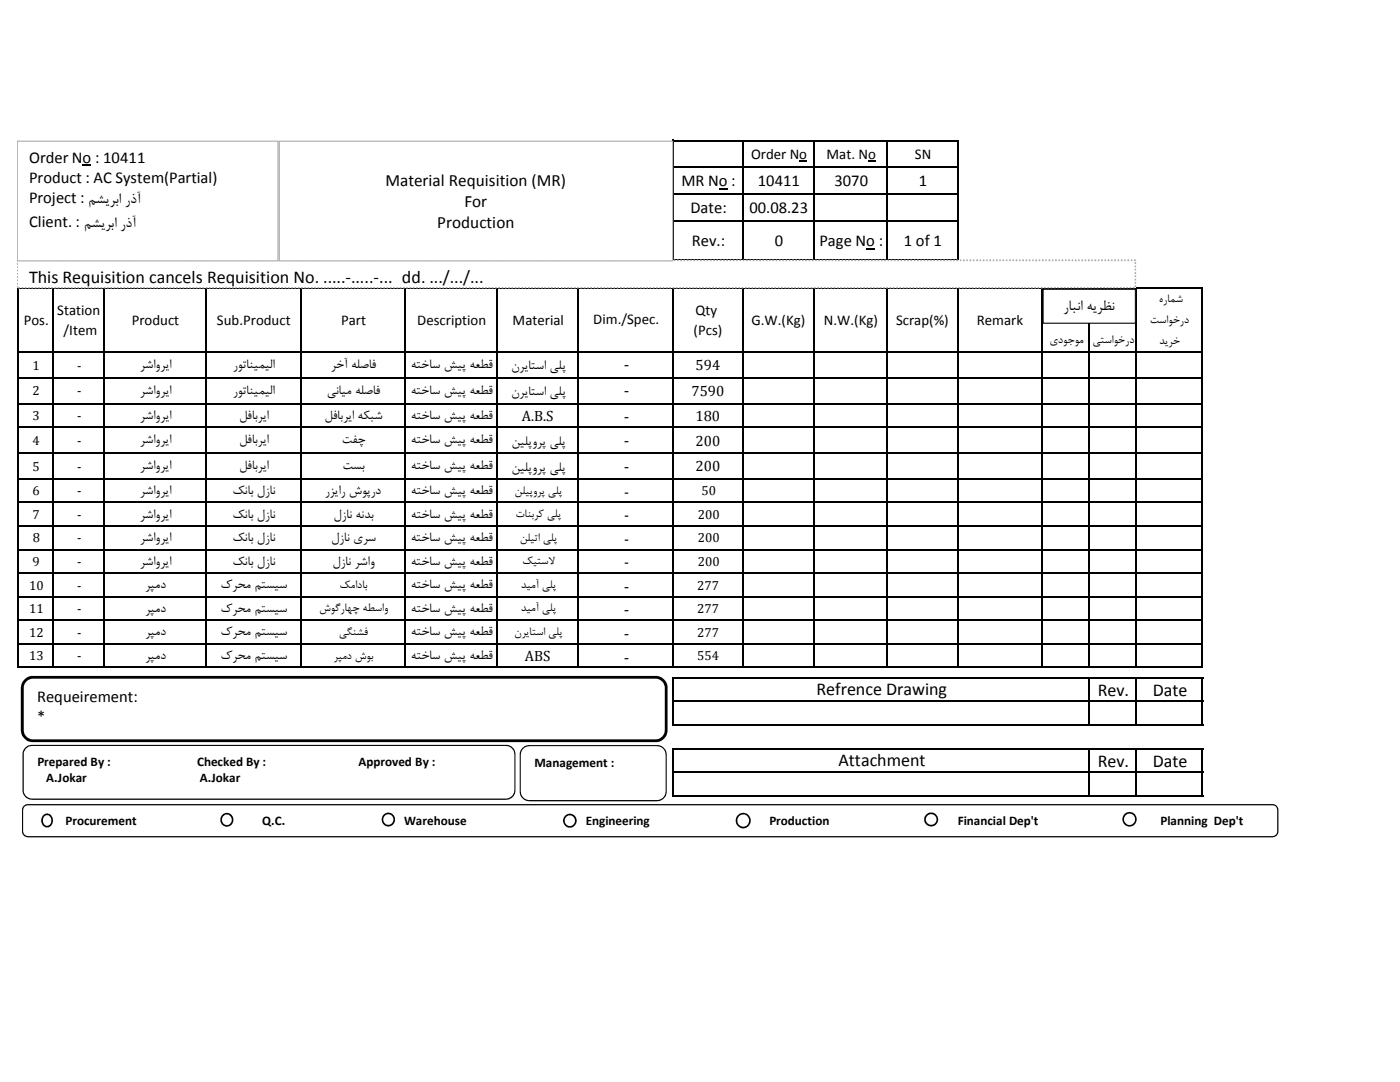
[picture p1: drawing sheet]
<svg xmlns="http://www.w3.org/2000/svg" width="279mm" height="216mm" viewBox="0 0 279 216" stroke-linecap="round" stroke-linejoin="round" font-family="sans-serif">
<path d="M143.5 37.6h1.7v.2h-1.7zM159.5 32.1h1.6v.2h-1.6zM173.3 32.1h1.5v.2h-1.5zM172.9 49.5h1.7v.2h-1.7z" fill="#000"/>
<g fill="none" stroke="#000" stroke-width=".3">
<path d="M134.4 27.9v24.2M134.5 28h56.8M134.5 33.4h56.8M134.5 38.8h56.8M148.2 28.2v23.9M162.5 28.2v23.9M177.1 28.2v23.9M191.1 28.2v105.1M3.6 57.4v75.9M3.7 57.6h236.4M10.6 57.7v75.6M20.8 57.7v75.6"/>
<path d="M41 57.7v75.6M60 57.7v75.6M80.8 57.7v75.6M99.3 57.7v75.6M115.4 57.7v75.6M134.4 57.7v75.6M134.5 44.2h56.8M134.5 51.9h56.8M148.2 57.7v75.6M162.5 57.7v75.6M177.1 57.7v75.6M208 57.7v75.6"/>
<path d="M217.4 57.7v75.6M226.7 57.7v75.6M240 57.7v75.6M3.7 70.2h236.4M3.7 75.4h236.4M3.7 80.5h236.4M3.7 85.2h236.4M3.7 90.4h236.4M3.7 95.6h236.4M3.7 100.3h236.4M3.7 105h236.4M3.7 109.7h236.4"/>
<path d="M3.7 114.4h236.4M3.7 119.1h236.4M3.7 123.8h236.4M3.7 128.5h236.4M3.7 133.2h236.4M134.4 135.1v9.7M134.5 135.3h105.6M134.5 140h105.6M217.4 135.4v9.4M226.7 135.4v9.4M240 135.4v9.4M134.4 149.2v9.7"/>
<path d="M134.5 144.7h105.6M134.5 149.4h105.6M134.5 154.1h105.6M134.5 158.8h105.6M217.4 149.5v9.4M226.7 149.5v9.4M240 149.5v9.4"/>
</g>
<path d="M3.4 51.9h223.2v5.5h-223.2z" fill="#fff"/>
<path d="M3.4 57.1h.2v.3h-.2zM3.4 56.4h.2v.4h-.2zM3.4 55.8h.2v.3h-.2zM3.4 55.1h.2v.4h-.2zM3.4 54.5h.2v.3h-.2zM3.4 53.8h.2v.3h-.2zM3.4 53.2h.2v.3h-.2zM3.4 52.5h.2v.3h-.2zM3.4 51.8h.2v.3h-.2l.2-.2v.3h-.2zM3.9 51.8h.3v.3h-.3zM4.5 51.8h.4v.3h-.4zM5.2 51.8h.3v.3h-.3zM5.8 51.8h.4v.3h-.4zM6.5 51.8h.3v.3h-.3zM7.2 51.8h.3v.3h-.3zM7.8 51.8h.3v.3h-.3zM8.5 51.8h.3v.3h-.3zM9.1 51.8h.3v.3h-.3zM9.8 51.8h.3v.3h-.3zM10.5 51.8h.3v.3h-.3zM11.1 51.8h.3v.3h-.3zM11.8 51.8h.3v.3h-.3zM12.4 51.8h.3v.3h-.3zM13.1 51.8h.3v.3h-.3zM13.7 51.8h.4v.3h-.4zM14.4 51.8h.3v.3h-.3zM15 51.8h.4v.3h-.4zM15.7 51.8h.3v.3h-.3zM16.3 51.8h.4v.3h-.4zM17 51.8h.3v.3h-.3zM17.7 51.8h.3v.3h-.3zM18.3 51.8h.3v.3h-.3zM19 51.8h.3v.3h-.3zM19.6 51.8h.3v.3h-.3zM20.3 51.8h.3v.3h-.3zM21 51.8h.3v.3h-.3zM21.6 51.8h.3v.3h-.3zM22.3 51.8h.3v.3h-.3zM22.9 51.8h.3v.3h-.3zM23.6 51.8h.3v.3h-.3zM24.2 51.8h.4v.3h-.4zM24.9 51.8h.3v.3h-.3zM25.5 51.8h.4v.3h-.4zM26.2 51.8h.3v.3h-.3zM26.8 51.8h.4v.3h-.4zM27.5 51.8h.3v.3h-.3zM28.2 51.8h.3v.3h-.3zM28.8 51.8h.3v.3h-.3zM29.5 51.8h.3v.3h-.3zM30.1 51.8h.3v.3h-.3zM30.8 51.8h.3v.3h-.3zM31.5 51.8h.3v.3h-.3zM32.1 51.8h.3v.3h-.3zM32.8 51.8h.3v.3h-.3zM33.4 51.8h.3v.3h-.3zM34.1 51.8h.3v.3h-.3zM34.7 51.8h.4v.3h-.4zM35.4 51.8h.3v.3h-.3zM36 51.8h.4v.3h-.4zM36.7 51.8h.3v.3h-.3zM37.3 51.8h.4v.3h-.4zM38 51.8h.3v.3h-.3zM38.7 51.8h.3v.3h-.3zM39.3 51.8h.3v.3h-.3zM40 51.8h.3v.3h-.3zM40.6 51.8h.3v.3h-.3zM41.3 51.8h.3v.3h-.3zM42 51.8h.2v.3h-.2zM42.6 51.8h.3v.3h-.3zM43.3 51.8h.3v.3h-.3zM43.9 51.8h.3v.3h-.3zM44.6 51.8h.3v.3h-.3zM45.2 51.8h.4v.3h-.4zM45.9 51.8h.3v.3h-.3zM46.5 51.8h.4v.3h-.4zM47.2 51.8h.3v.3h-.3zM47.8 51.8h.4v.3h-.4zM48.5 51.8h.3v.3h-.3zM49.1 51.8h.4v.3h-.4zM49.8 51.8h.3v.3h-.3zM50.5 51.8h.3v.3h-.3zM51.1 51.8h.3v.3h-.3zM51.8 51.8h.3v.3h-.3zM52.5 51.8h.2v.3h-.2zM53.1 51.8h.3v.3h-.3zM53.8 51.8h.3v.3h-.3zM54.4 51.8h.3v.3h-.3zM55.1 51.8h.3v.3h-.3zM55.7 51.8h.3v.3h-.3zM56.4 51.8h.3v.3h-.3zM57 51.8h.4v.3h-.4zM57.7 51.8h.3v.3h-.3zM58.3 51.8h.4v.3h-.4zM59 51.8h.3v.3h-.3zM59.6 51.8h.4v.3h-.4zM60.3 51.8h.3v.3h-.3zM61 51.8h.3v.3h-.3zM61.6 51.8h.3v.3h-.3zM62.3 51.8h.3v.3h-.3zM62.9 51.8h.3v.3h-.3zM63.6 51.8h.3v.3h-.3zM64.3 51.8h.3v.3h-.3zM64.9 51.8h.3v.3h-.3zM65.6 51.8h.3v.3h-.3zM66.2 51.8h.3v.3h-.3zM66.9 51.8h.3v.3h-.3zM67.5 51.8h.4v.3h-.4zM68.2 51.8h.3v.3h-.3zM68.8 51.8h.4v.3h-.4zM69.5 51.8h.3v.3h-.3zM70.1 51.8h.4v.3h-.4zM70.8 51.8h.3v.3h-.3zM71.5 51.8h.3v.3h-.3zM72.1 51.8h.3v.3h-.3zM72.8 51.8h.3v.3h-.3zM73.4 51.8h.3v.3h-.3zM74.1 51.8h.3v.3h-.3zM74.8 51.8h.3v.3h-.3zM75.4 51.8h.3v.3h-.3zM76.1 51.8h.3v.3h-.3zM76.7 51.8h.3v.3h-.3zM77.4 51.8h.3v.3h-.3zM78 51.8h.4v.3h-.4zM78.7 51.8h.3v.3h-.3zM79.3 51.8h.4v.3h-.4zM80 51.8h.3v.3h-.3zM80.6 51.8h.4v.3h-.4zM81.3 51.8h.3v.3h-.3zM82 51.8h.3v.3h-.3zM82.6 51.8h.3v.3h-.3zM83.3 51.8h.3v.3h-.3zM83.9 51.8h.3v.3h-.3zM84.6 51.8h.3v.3h-.3zM85.3 51.8h.3v.3h-.3zM85.9 51.8h.3v.3h-.3zM86.6 51.8h.3v.3h-.3zM87.2 51.8h.3v.3h-.3zM87.9 51.8h.3v.3h-.3zM88.5 51.8h.4v.3h-.4zM89.2 51.8h.3v.3h-.3zM89.8 51.8h.4v.3h-.4zM90.5 51.8h.3v.3h-.3zM91.1 51.8h.4v.3h-.4zM91.8 51.8h.3v.3h-.3zM92.5 51.8h.3v.3h-.3zM93.1 51.8h.3v.3h-.3zM93.8 51.8h.3v.3h-.3zM94.4 51.8h.3v.3h-.3zM95.1 51.8h.3v.3h-.3zM95.8 51.8h.3v.3h-.3zM96.4 51.8h.3v.3h-.3zM97.1 51.8h.3v.3h-.3zM97.7 51.8h.3v.3h-.3zM98.4 51.8h.3v.3h-.3zM99 51.8h.4v.3h-.4zM99.7 51.8h.3v.3h-.3zM100.3 51.8h.4v.3h-.4zM101 51.8h.3v.3h-.3zM101.6 51.8h.4v.3h-.4zM102.3 51.8h.3v.3h-.3zM103 51.8h.3v.3h-.3zM103.6 51.8h.3v.3h-.3zM104.3 51.8h.3v.3h-.3zM104.9 51.8h.3v.3h-.3zM105.6 51.8h.3v.3h-.3zM106.3 51.8h.3v.3h-.3zM106.9 51.8h.3v.3h-.3zM107.6 51.8h.3v.3h-.3zM108.2 51.8h.3v.3h-.3zM108.9 51.8h.3v.3h-.3zM109.5 51.8h.4v.3h-.4zM110.2 51.8h.3v.3h-.3zM110.8 51.8h.4v.3h-.4zM111.5 51.8h.3v.3h-.3zM112.1 51.8h.4v.3h-.4zM112.8 51.8h.3v.3h-.3zM113.5 51.8h.3v.3h-.3zM114.1 51.8h.3v.3h-.3zM114.8 51.8h.3v.3h-.3zM115.4 51.8h.3v.3h-.3zM116.1 51.8h.3v.3h-.3zM116.8 51.8h.3v.3h-.3zM117.4 51.8h.3v.3h-.3zM118.1 51.8h.3v.3h-.3zM118.7 51.8h.3v.3h-.3zM119.4 51.8h.3v.3h-.3zM120 51.8h.4v.3h-.4zM120.7 51.8h.3v.3h-.3zM121.3 51.8h.4v.3h-.4zM122 51.8h.3v.3h-.3zM122.6 51.8h.4v.3h-.4zM123.3 51.8h.3v.3h-.3zM124 51.8h.3v.3h-.3zM124.6 51.8h.3v.3h-.3zM125.3 51.8h.3v.3h-.3zM125.9 51.8h.3v.3h-.3zM126.6 51.8h.3v.3h-.3zM127.3 51.8h.3v.3h-.3zM127.9 51.8h.3v.3h-.3zM128.6 51.8h.3v.3h-.3zM129.2 51.8h.3v.3h-.3zM129.9 51.8h.3v.3h-.3zM130.5 51.8h.4v.3h-.4zM131.2 51.8h.3v.3h-.3zM131.8 51.8h.4v.3h-.4zM132.5 51.8h.3v.3h-.3zM133.1 51.8h.4v.3h-.4zM133.8 51.8h.3v.3h-.3zM134.5 51.8h.3v.3h-.3zM135.1 51.8h.3v.3h-.3zM135.8 51.8h.3v.3h-.3zM136.4 51.8h.3v.3h-.3zM137.1 51.8h.3v.3h-.3zM137.8 51.8h.2v.3h-.2zM138.4 51.8h.3v.3h-.3zM139.1 51.8h.3v.3h-.3zM139.7 51.8h.3v.3h-.3zM140.4 51.8h.3v.3h-.3zM141 51.8h.4v.3h-.4zM141.7 51.8h.3v.3h-.3zM142.3 51.8h.4v.3h-.4zM143 51.8h.3v.3h-.3zM143.6 51.8h.4v.3h-.4zM144.3 51.8h.3v.3h-.3zM144.9 51.8h.4v.3h-.4zM145.6 51.8h.3v.3h-.3zM146.3 51.8h.3v.3h-.3zM146.9 51.8h.3v.3h-.3zM147.6 51.8h.3v.3h-.3zM148.3 51.8h.2v.3h-.2zM148.9 51.8h.3v.3h-.3zM149.6 51.8h.3v.3h-.3zM150.2 51.8h.3v.3h-.3zM150.9 51.8h.3v.3h-.3zM151.5 51.8h.3v.3h-.3zM152.2 51.8h.3v.3h-.3zM152.8 51.8h.4v.3h-.4zM153.5 51.8h.3v.3h-.3zM154.1 51.8h.4v.3h-.4zM154.8 51.8h.3v.3h-.3zM155.4 51.8h.4v.3h-.4zM156.1 51.8h.3v.3h-.3zM156.8 51.8h.3v.3h-.3zM157.4 51.8h.3v.3h-.3zM158.1 51.8h.3v.3h-.3zM158.7 51.8h.3v.3h-.3zM159.4 51.8h.3v.3h-.3zM160.1 51.8h.3v.3h-.3zM160.7 51.8h.3v.3h-.3zM161.4 51.8h.3v.3h-.3zM162 51.8h.3v.3h-.3zM162.7 51.8h.3v.3h-.3zM163.3 51.8h.4v.3h-.4zM164 51.8h.3v.3h-.3zM164.6 51.8h.4v.3h-.4zM165.3 51.8h.3v.3h-.3zM165.9 51.8h.4v.3h-.4zM166.6 51.8h.3v.3h-.3zM167.3 51.8h.3v.3h-.3zM167.9 51.8h.3v.3h-.3zM168.6 51.8h.3v.3h-.3zM169.2 51.8h.3v.3h-.3zM169.9 51.8h.3v.3h-.3zM170.6 51.8h.3v.3h-.3zM171.2 51.8h.3v.3h-.3zM171.9 51.8h.3v.3h-.3zM172.5 51.8h.3v.3h-.3zM173.2 51.8h.3v.3h-.3zM173.8 51.8h.4v.3h-.4zM174.5 51.8h.3v.3h-.3zM175.1 51.8h.4v.3h-.4zM175.8 51.8h.3v.3h-.3zM176.4 51.8h.4v.3h-.4zM177.1 51.8h.3v.3h-.3zM177.8 51.8h.3v.3h-.3zM178.4 51.8h.3v.3h-.3zM179.1 51.8h.3v.3h-.3zM179.7 51.8h.3v.3h-.3zM180.4 51.8h.3v.3h-.3zM181.1 51.8h.3v.3h-.3zM181.7 51.8h.3v.3h-.3zM182.4 51.8h.3v.3h-.3zM183 51.8h.3v.3h-.3zM183.7 51.8h.3v.3h-.3zM184.3 51.8h.4v.3h-.4zM185 51.8h.3v.3h-.3zM185.6 51.8h.4v.3h-.4zM186.3 51.8h.3v.3h-.3zM186.9 51.8h.4v.3h-.4zM187.6 51.8h.3v.3h-.3zM188.3 51.8h.3v.3h-.3zM188.9 51.8h.3v.3h-.3zM189.6 51.8h.3v.3h-.3zM190.2 51.8h.3v.3h-.3zM190.9 51.8h.3v.3h-.3zM191.6 51.8h.3v.3h-.3zM192.2 51.8h.3v.3h-.3zM192.9 51.8h.3v.3h-.3zM193.5 51.8h.3v.3h-.3zM194.2 51.8h.3v.3h-.3zM194.8 51.8h.4v.3h-.4zM195.5 51.8h.3v.3h-.3zM196.1 51.8h.4v.3h-.4zM196.8 51.8h.3v.3h-.3zM197.4 51.8h.4v.3h-.4zM198.1 51.8h.3v.3h-.3zM198.8 51.8h.3v.3h-.3zM199.4 51.8h.3v.3h-.3zM200.1 51.8h.3v.3h-.3zM200.7 51.8h.3v.3h-.3zM201.4 51.8h.3v.3h-.3zM202.1 51.8h.3v.3h-.3zM202.7 51.8h.3v.3h-.3zM203.4 51.8h.3v.3h-.3zM204 51.8h.3v.3h-.3zM204.7 51.8h.3v.3h-.3zM205.3 51.8h.4v.3h-.4zM206 51.8h.3v.3h-.3zM206.6 51.8h.4v.3h-.4zM207.3 51.8h.3v.3h-.3zM207.9 51.8h.4v.3h-.4zM208.6 51.8h.3v.3h-.3zM209.3 51.8h.3v.3h-.3zM209.9 51.8h.3v.3h-.3zM210.6 51.8h.3v.3h-.3zM211.2 51.8h.3v.3h-.3zM211.9 51.8h.3v.3h-.3zM212.6 51.8h.3v.3h-.3zM213.2 51.8h.3v.3h-.3zM213.9 51.8h.3v.3h-.3zM214.5 51.8h.3v.3h-.3zM215.2 51.8h.3v.3h-.3zM215.8 51.8h.4v.3h-.4zM216.5 51.8h.3v.3h-.3zM217.1 51.8h.4v.3h-.4zM217.8 51.8h.3v.3h-.3zM218.4 51.8h.4v.3h-.4zM219.1 51.8h.3v.3h-.3zM219.8 51.8h.3v.3h-.3zM220.4 51.8h.3v.3h-.3zM221.1 51.8h.3v.3h-.3zM221.7 51.8h.3v.3h-.3zM222.4 51.8h.3v.3h-.3zM223.1 51.8h.3v.3h-.3zM223.7 51.8h.3v.3h-.3zM224.4 51.8h.3v.3h-.3zM225 51.8h.3v.3h-.3zM225.7 51.8h.3v.3h-.3zM226.3 51.8h.4v.2l-.3-.1 .2 .2h-.3zM226.4 52.3h.3v.4h-.3zM226.4 53h.3v.3h-.3zM226.4 53.6h.3v.4h-.3zM226.4 54.3h.3v.4h-.3zM226.4 54.9h.3v.4h-.3zM226.4 55.6h.3v.4h-.3zM226.4 56.3h.3v.3h-.3zM226.4 56.9h.3v.4h-.3zM226.1 57.3h.3v.3h-.3zM225.4 57.3h.4v.3h-.4zM224.8 57.3h.3v.3h-.3zM224.1 57.3h.4v.3h-.4zM223.5 57.3h.3v.3h-.3zM222.8 57.3h.3v.3h-.3zM222.2 57.3h.3v.3h-.3zM221.5 57.3h.3v.3h-.3zM220.9 57.3h.3v.3h-.3zM220.2 57.3h.3v.3h-.3zM219.5 57.3h.4v.3h-.4zM218.9 57.3h.3v.3h-.3zM218.2 57.3h.4v.3h-.4zM217.6 57.3h.3v.3h-.3zM216.9 57.3h.4v.3h-.4zM216.2 57.3h.4v.3h-.4zM215.6 57.3h.3v.3h-.3zM214.9 57.3h.4v.3h-.4zM214.3 57.3h.3v.3h-.3zM213.6 57.3h.4v.3h-.4zM213 57.3h.3v.3h-.3zM212.3 57.3h.3v.3h-.3zM211.7 57.3h.3v.3h-.3zM211 57.3h.3v.3h-.3zM210.4 57.3h.3v.3h-.3zM209.7 57.3h.3v.3h-.3zM209 57.3h.4v.3h-.4zM208.4 57.3h.3v.3h-.3zM207.7 57.3h.4v.3h-.4zM207.1 57.3h.3v.3h-.3zM206.4 57.3h.4v.3h-.4zM205.7 57.3h.4v.3h-.4zM205.1 57.3h.3v.3h-.3zM204.4 57.3h.4v.3h-.4zM203.8 57.3h.3v.3h-.3zM203.1 57.3h.4v.3h-.4zM202.5 57.3h.3v.3h-.3zM201.8 57.3h.3v.3h-.3zM201.2 57.3h.3v.3h-.3zM200.5 57.3h.3v.3h-.3zM199.9 57.3h.3v.3h-.3zM199.2 57.3h.3v.3h-.3zM198.5 57.3h.4v.3h-.4zM197.9 57.3h.3v.3h-.3zM197.2 57.3h.4v.3h-.4zM196.6 57.3h.3v.3h-.3zM195.9 57.3h.4v.3h-.4zM195.2 57.3h.4v.3h-.4zM194.6 57.3h.3v.3h-.3zM193.9 57.3h.4v.3h-.4zM193.3 57.3h.3v.3h-.3zM192.6 57.3h.4v.3h-.4zM192 57.3h.3v.3h-.3zM191.3 57.3h.3v.3h-.3zM190.7 57.3h.3v.3h-.3zM190 57.3h.3v.3h-.3zM189.4 57.3h.3v.3h-.3zM188.7 57.3h.3v.3h-.3zM188 57.3h.4v.3h-.4zM187.4 57.3h.3v.3h-.3zM186.7 57.3h.4v.3h-.4zM186.1 57.3h.3v.3h-.3zM185.4 57.3h.4v.3h-.4zM184.7 57.3h.4v.3h-.4zM184.1 57.3h.3v.3h-.3zM183.4 57.3h.4v.3h-.4zM182.8 57.3h.3v.3h-.3zM182.1 57.3h.4v.3h-.4zM181.5 57.3h.3v.3h-.3zM180.8 57.3h.3v.3h-.3zM180.2 57.3h.3v.3h-.3zM179.5 57.3h.3v.3h-.3zM178.9 57.3h.3v.3h-.3zM178.2 57.3h.3v.3h-.3zM177.5 57.3h.4v.3h-.4zM176.9 57.3h.3v.3h-.3zM176.2 57.3h.4v.3h-.4zM175.6 57.3h.3v.3h-.3zM174.9 57.3h.4v.3h-.4zM174.2 57.3h.4v.3h-.4zM173.6 57.3h.3v.3h-.3zM172.9 57.3h.4v.3h-.4zM172.3 57.3h.3v.3h-.3zM171.6 57.3h.4v.3h-.4zM171 57.3h.3v.3h-.3zM170.3 57.3h.3v.3h-.3zM169.7 57.3h.3v.3h-.3zM169 57.3h.3v.3h-.3zM168.4 57.3h.3v.3h-.3zM167.7 57.3h.3v.3h-.3zM167 57.3h.4v.3h-.4zM166.4 57.3h.3v.3h-.3zM165.7 57.3h.4v.3h-.4zM165.1 57.3h.3v.3h-.3zM164.4 57.3h.4v.3h-.4zM163.7 57.3h.4v.3h-.4zM163.1 57.3h.3v.3h-.3zM162.4 57.3h.4v.3h-.4zM161.8 57.3h.3v.3h-.3zM161.1 57.3h.4v.3h-.4zM160.5 57.3h.3v.3h-.3zM159.8 57.3h.3v.3h-.3zM159.2 57.3h.3v.3h-.3zM158.5 57.3h.3v.3h-.3zM157.9 57.3h.3v.3h-.3zM157.2 57.3h.3v.3h-.3zM156.5 57.3h.4v.3h-.4zM155.9 57.3h.3v.3h-.3zM155.2 57.3h.4v.3h-.4zM154.6 57.3h.3v.3h-.3zM153.9 57.3h.4v.3h-.4zM153.2 57.3h.4v.3h-.4zM152.6 57.3h.4v.3h-.4zM151.9 57.3h.4v.3h-.4zM151.3 57.3h.3v.3h-.3zM150.6 57.3h.4v.3h-.4zM150 57.3h.3v.3h-.3zM149.3 57.3h.3v.3h-.3zM148.7 57.3h.3v.3h-.3zM148 57.3h.3v.3h-.3zM147.4 57.3h.3v.3h-.3zM146.7 57.3h.3v.3h-.3zM146 57.3h.4v.3h-.4zM145.4 57.3h.3v.3h-.3zM144.7 57.3h.4v.3h-.4zM144.1 57.3h.3v.3h-.3zM143.4 57.3h.4v.3h-.4zM142.7 57.3h.4v.3h-.4zM142.1 57.3h.4v.3h-.4zM141.4 57.3h.4v.3h-.4zM140.8 57.3h.3v.3h-.3zM140.1 57.3h.4v.3h-.4zM139.5 57.3h.3v.3h-.3zM138.8 57.3h.3v.3h-.3zM138.2 57.3h.3v.3h-.3zM137.5 57.3h.3v.3h-.3zM136.9 57.3h.3v.3h-.3zM136.2 57.3h.3v.3h-.3zM135.6 57.3h.3v.3h-.3zM134.9 57.3h.3v.3h-.3zM134.2 57.3h.4v.3h-.4zM133.6 57.3h.3v.3h-.3zM132.9 57.3h.4v.3h-.4zM132.2 57.3h.4v.3h-.4zM131.6 57.3h.4v.3h-.4zM130.9 57.3h.4v.3h-.4zM130.3 57.3h.3v.3h-.3zM129.6 57.3h.4v.3h-.4zM129 57.3h.3v.3h-.3zM128.3 57.3h.4v.3h-.4zM127.7 57.3h.3v.3h-.3zM127 57.3h.3v.3h-.3zM126.4 57.3h.3v.3h-.3zM125.7 57.3h.3v.3h-.3zM125.1 57.3h.3v.3h-.3zM124.4 57.3h.3v.3h-.3zM123.7 57.3h.4v.3h-.4zM123.1 57.3h.3v.3h-.3zM122.4 57.3h.4v.3h-.4zM121.8 57.3h.3v.3h-.3zM121.1 57.3h.4v.3h-.4zM120.4 57.3h.4v.3h-.4zM119.8 57.3h.3v.3h-.3zM119.1 57.3h.4v.3h-.4zM118.5 57.3h.3v.3h-.3zM117.8 57.3h.4v.3h-.4zM117.2 57.3h.3v.3h-.3zM116.5 57.3h.3v.3h-.3zM115.9 57.3h.3v.3h-.3zM115.2 57.3h.3v.3h-.3zM114.6 57.3h.3v.3h-.3zM113.9 57.3h.3v.3h-.3zM113.2 57.3h.4v.3h-.4zM112.6 57.3h.3v.3h-.3zM111.9 57.3h.4v.3h-.4zM111.3 57.3h.3v.3h-.3zM110.6 57.3h.4v.3h-.4zM109.9 57.3h.4v.3h-.4zM109.3 57.3h.3v.3h-.3zM108.6 57.3h.4v.3h-.4zM108 57.3h.3v.3h-.3zM107.3 57.3h.4v.3h-.4zM106.7 57.3h.3v.3h-.3zM106 57.3h.3v.3h-.3zM105.4 57.3h.3v.3h-.3zM104.7 57.3h.3v.3h-.3zM104.1 57.3h.3v.3h-.3zM103.4 57.3h.3v.3h-.3zM102.7 57.3h.4v.3h-.4zM102.1 57.3h.3v.3h-.3zM101.4 57.3h.4v.3h-.4zM100.8 57.3h.3v.3h-.3zM100.1 57.3h.4v.3h-.4zM99.4 57.3h.4v.3h-.4zM98.8 57.3h.3v.3h-.3zM98.1 57.3h.4v.3h-.4zM97.5 57.3h.3v.3h-.3zM96.8 57.3h.4v.3h-.4zM96.2 57.3h.3v.3h-.3zM95.5 57.3h.3v.3h-.3zM94.9 57.3h.3v.3h-.3zM94.2 57.3h.3v.3h-.3zM93.6 57.3h.3v.3h-.3zM92.9 57.3h.3v.3h-.3zM92.2 57.3h.4v.3h-.4zM91.6 57.3h.3v.3h-.3zM90.9 57.3h.4v.3h-.4zM90.3 57.3h.3v.3h-.3zM89.6 57.3h.4v.3h-.4zM88.9 57.3h.4v.3h-.4zM88.3 57.3h.3v.3h-.3zM87.6 57.3h.4v.3h-.4zM87 57.3h.3v.3h-.3zM86.3 57.3h.4v.3h-.4zM85.7 57.3h.3v.3h-.3zM85 57.3h.3v.3h-.3zM84.4 57.3h.3v.3h-.3zM83.7 57.3h.3v.3h-.3zM83.1 57.3h.3v.3h-.3zM82.4 57.3h.3v.3h-.3zM81.7 57.3h.4v.3h-.4zM81.1 57.3h.3v.3h-.3zM80.4 57.3h.4v.3h-.4zM79.8 57.3h.3v.3h-.3zM79.1 57.3h.4v.3h-.4zM78.4 57.3h.4v.3h-.4zM77.8 57.3h.3v.3h-.3zM77.1 57.3h.4v.3h-.4zM76.5 57.3h.3v.3h-.3zM75.8 57.3h.4v.3h-.4zM75.2 57.3h.3v.3h-.3zM74.5 57.3h.3v.3h-.3zM73.9 57.3h.3v.3h-.3zM73.2 57.3h.3v.3h-.3zM72.6 57.3h.3v.3h-.3zM71.9 57.3h.3v.3h-.3zM71.2 57.3h.4v.3h-.4zM70.6 57.3h.3v.3h-.3zM69.9 57.3h.4v.3h-.4zM69.3 57.3h.3v.3h-.3zM68.6 57.3h.4v.3h-.4zM67.9 57.3h.4v.3h-.4zM67.3 57.3h.3v.3h-.3zM66.6 57.3h.4v.3h-.4zM66 57.3h.3v.3h-.3zM65.3 57.3h.4v.3h-.4zM64.7 57.3h.3v.3h-.3zM64 57.3h.3v.3h-.3zM63.4 57.3h.3v.3h-.3zM62.7 57.3h.3v.3h-.3zM62.1 57.3h.3v.3h-.3zM61.4 57.3h.3v.3h-.3zM60.7 57.3h.4v.3h-.4zM60.1 57.3h.3v.3h-.3zM59.4 57.3h.4v.3h-.4zM58.8 57.3h.3v.3h-.3zM58.1 57.3h.4v.3h-.4zM57.4 57.3h.4v.3h-.4zM56.8 57.3h.3v.3h-.3zM56.1 57.3h.4v.3h-.4zM55.5 57.3h.3v.3h-.3zM54.8 57.3h.4v.3h-.4zM54.2 57.3h.3v.3h-.3zM53.5 57.3h.3v.3h-.3zM52.9 57.3h.3v.3h-.3zM52.2 57.3h.3v.3h-.3zM51.6 57.3h.3v.3h-.3zM50.9 57.3h.3v.3h-.3zM50.2 57.3h.4v.3h-.4zM49.6 57.3h.3v.3h-.3zM48.9 57.3h.4v.3h-.4zM48.3 57.3h.3v.3h-.3zM47.6 57.3h.4v.3h-.4zM46.9 57.3h.4v.3h-.4zM46.3 57.3h.4v.3h-.4zM45.6 57.3h.4v.3h-.4zM45 57.3h.3v.3h-.3zM44.3 57.3h.4v.3h-.4zM43.7 57.3h.3v.3h-.3zM43 57.3h.3v.3h-.3zM42.4 57.3h.3v.3h-.3zM41.7 57.3h.3v.3h-.3zM41.1 57.3h.3v.3h-.3zM40.4 57.3h.3v.3h-.3zM39.8 57.3h.3v.3h-.3zM39.1 57.3h.3v.3h-.3zM38.4 57.3h.4v.3h-.4zM37.8 57.3h.3v.3h-.3zM37.1 57.3h.4v.3h-.4zM36.4 57.3h.4v.3h-.4zM35.8 57.3h.4v.3h-.4zM35.1 57.3h.4v.3h-.4zM34.5 57.3h.3v.3h-.3zM33.8 57.3h.4v.3h-.4zM33.2 57.3h.3v.3h-.3zM32.5 57.3h.4v.3h-.4zM31.9 57.3h.3v.3h-.3zM31.2 57.3h.3v.3h-.3zM30.6 57.3h.3v.3h-.3zM29.9 57.3h.3v.3h-.3zM29.3 57.3h.3v.3h-.3zM28.6 57.3h.3v.3h-.3zM27.9 57.3h.4v.3h-.4zM27.3 57.3h.3v.3h-.3zM26.6 57.3h.4v.3h-.4zM26 57.3h.3v.3h-.3zM25.3 57.3h.4v.3h-.4zM24.6 57.3h.4v.3h-.4zM24 57.3h.3v.3h-.3zM23.3 57.3h.4v.3h-.4zM22.7 57.3h.3v.3h-.3zM22 57.3h.4v.3h-.4zM21.4 57.3h.3v.3h-.3zM20.7 57.3h.3v.3h-.3zM20.1 57.3h.3v.3h-.3zM19.4 57.3h.3v.3h-.3zM18.8 57.3h.3v.3h-.3zM18.1 57.3h.3v.3h-.3zM17.4 57.3h.4v.3h-.4zM16.8 57.3h.3v.3h-.3zM16.1 57.3h.4v.3h-.4zM15.5 57.3h.3v.3h-.3zM14.8 57.3h.4v.3h-.4zM14.1 57.3h.4v.3h-.4zM13.5 57.3h.3v.3h-.3zM12.8 57.3h.4v.3h-.4zM12.2 57.3h.3v.3h-.3zM11.5 57.3h.4v.3h-.4zM10.9 57.3h.3v.3h-.3zM10.2 57.3h.3v.3h-.3zM9.6 57.3h.3v.3h-.3zM8.9 57.3h.3v.3h-.3zM8.3 57.3h.3v.3h-.3zM7.6 57.3h.3v.3h-.3zM6.9 57.3h.4v.3h-.4zM6.3 57.3h.3v.3h-.3zM5.6 57.3h.4v.3h-.4zM5 57.3h.3v.3h-.3zM4.3 57.3h.4v.3h-.4zM3.6 57.3h.4v.3h-.4z" fill="#a6a6a6"/>
<path d="M3.4 28.2h52.1v23.8h-52.1z" fill="#fff"/>
<path d="M3.4 28.1h52.2v24l-52.2 .1zM3.4 28.3l.2-.1v23.8l-.2-.1h52.1l-.1 .1v-23.8l.1 .1z" fill="#a6a6a6"/>
<path d="M16.5 32.9h1.7v.2h-1.7z" fill="#000"/>
<path d="M55.7 28.2h78.5v23.8h-78.5z" fill="#fff"/>
<path d="M55.7 28.1h78.6l.1 23.9-.2 .2h-78.5zM55.7 28.3l.1-.1v23.8l-.1-.1h78.5v.1v-23.8v.1z" fill="#a6a6a6"/>
<path d="M208.2 57.7h18.4v6.8h-18.4z" fill="#fff"/>
<path d="M208.1 57.6h18.5l.1 .1v6.9h-18.5l-.2-.1zM208.2 57.8l.1-.1v6.8l-.1-.1h18.4l-.1 .1v-6.8l.1 .1z" fill="#000"/>
<path d="M5.1 135.8l.9-.6 .6-.1h124.3a2.11 2.11 0 0 1 2 2.1v8.5a2.11 2.11 0 0 1-2 2.1h-124.3a2.15 2.15 0 0 1-2.2-2.1v-8.5l.1-.5z" fill-rule="evenodd" fill="#fff"/>
<path d="M4.9 135.6l.7-.6 .7-.1h124.8a2.37 2.37 0 0 1 2.1 2.1v8.7a2.42 2.42 0 0 1-2.1 2.4h-124.8a2.49 2.49 0 0 1-2.2-2.4v-8.5a2.56 2.56 0 0 1 .8-1.6zM5.2 136l-.2 .4-.3 .7v8.8l.5 1.1 1.1 .5h124.7l1.1-.5 .5-.7 .1-.6v-8.6l-.2-.7-.4-.5-1.1-.5h-124.6l-.7 .2z" fill="#000"/>
<path d="M5.1 149.2l.8-.4 .5-.1h94.6a1.77 1.77 0 0 1 1.7 1.8v7.2a1.76 1.76 0 0 1-1.7 1.8h-94.6a1.79 1.79 0 0 1-1.8-1.8v-7.2l.1-.5z" fill-rule="evenodd" fill="#fff"/>
<path d="M5 149.2l.6-.4 .6-.2h95.1l.8 .3 .5 .5 .3 .9v7.6a1.89 1.89 0 0 1-1.9 1.7h-94.6a1.95 1.95 0 0 1-1.9-1.9v-7.4l.1-.5zM5.2 149.4l-.5 .8v7.8l.5 .9 1 .4h94.9l1.1-.4 .4-.7 .1-.5-.1-7.5-.2-.6-.5-.5-.9-.3h-94.6l-.6 .2z" fill="#000"/>
<path d="M104.4 149.3l.8-.5h.5h25.4a1.84 1.84 0 0 1 1.8 1.8v7.3a1.83 1.83 0 0 1-1.8 1.9h-25.4a1.87 1.87 0 0 1-1.9-1.9v-7.3l.1-.5z" fill-rule="evenodd" fill="#fff"/>
<path d="M104.3 149.2l.6-.4 .6-.1 26.2 .1a1.86 1.86 0 0 1 1.4 1.6l-.1 7.9a1.86 1.86 0 0 1-1.3 1.5l-26 .1a2.07 2.07 0 0 1-1.9-1.2l-.1-.6v-7.9zM104.4 149.4l-.3 .5-.2 .7v7.3l.3 1 .5 .4 .5 .3h25.9l1-.3 .7-.8v-7.9l-.3-1-.7-.6-.7-.1h-25.4l-.7 .1z" fill="#000"/>
<path d="M4.7 161l.5-.4h.4h248.4a1.05 1.05 0 0 1 1 1v4.3a1.08 1.08 0 0 1-1 1.1h-248.4a1.12 1.12 0 0 1-1.1-1.1v-4.3z" fill-rule="evenodd" fill="#fff"/>
<path d="M4.7 160.8l.6-.4h248.9l.6 .4 .3 .6v4.8a1.11 1.11 0 0 1-1.1 .9l-248.7-.1a1.15 1.15 0 0 1-.9-1.1v-4.5zM5 160.8l-.2 .3-.2 .5v4.3l.2 .5 .2 .3 .6 .1h248.4l.5-.1 .4-.6v-4.7l-.3-.4-.4-.3h-248.8z" fill="#000"/>
<path d="M8.8 162.7a1.08 1.08 0 0 1 1.3 .1 1.08 1.08 0 0 1 .3 1.3 1.01 1.01 0 0 1-1.2 .8 1.01 1.01 0 0 1-.8-1.2v-.4z" fill-rule="evenodd" fill="#fff"/>
<path d="M8.6 162.7a1.11 1.11 0 0 1 1.1-.3 1.11 1.11 0 0 1 .8 .8 1.6 1.6 0 0 1-.4 1.6l-.2 .2a1.14 1.14 0 0 1-1.6-.7l-.1-.6zM8.9 162.8l-.3 .7 .1 .8 .4 .4h.6l.4-.4 .1-.3-.1-.9-.5-.5z" fill="#000"/>
<path d="M44.6 162.6a1.17 1.17 0 0 1 1.8 1 1.17 1.17 0 0 1-1.8 1 1.3 1.3 0 0 1 0-2z" fill-rule="evenodd" fill="#fff"/>
<path d="M44.3 162.6a1.28 1.28 0 0 1 1.9 0l.4 .7a1.33 1.33 0 0 1-1.5 1.6 1.33 1.33 0 0 1-1-1.9zM44.3 163.6a1.03 1.03 0 0 0 2 0 1.03 1.03 0 0 0-2 0z" fill="#000"/>
<circle cx="77.5" cy="163.5" r="1.2" fill="#fff"/>
<path d="M76.2 163.5a1.38 1.38 0 0 1 2.7 0 1.38 1.38 0 0 1-2.7 0zM76.5 163.5a1.05 1.05 0 0 0 2.1 0 1.05 1.05 0 0 0-2.1 0z" fill="#000"/>
<circle cx="225.4" cy="163.5" r="1.29" fill="#fff"/>
<path d="M224 163.5a1.45 1.45 0 0 1 2.9 0 1.45 1.45 0 0 1-2.9 0zM224.3 163.5a1.12 1.12 0 0 0 2.2 0 1.12 1.12 0 0 0-2.2 0z" fill="#000"/>
<circle cx="113.7" cy="163.7" r="1.21" fill="#fff"/>
<path d="M112.4 163.7a1.38 1.38 0 0 1 2.7 0 1.38 1.38 0 0 1-2.7 0zM112.7 163.7a1.05 1.05 0 0 0 2.1 0 1.05 1.05 0 0 0-2.1 0z" fill="#000"/>
<circle cx="185.8" cy="163.5" r="1.23" fill="#fff"/>
<path d="M184.4 163.5a1.4 1.4 0 0 1 2.8 0 1.4 1.4 0 0 1-2.8 0zM184.8 163.5a1.06 1.06 0 0 0 2.1 0 1.06 1.06 0 0 0-2.1 0z" fill="#000"/>
<circle cx="148.4" cy="163.7" r="1.37" fill="#fff"/>
<path d="M146.8 163.7a1.55 1.55 0 0 1 3.1 0 1.55 1.55 0 0 1-3.1 0zM147.2 163.7a1.2 1.2 0 0 0 2.4 0 1.2 1.2 0 0 0-2.4 0z" fill="#000"/>
<g font-size="3.6">
<text x="5.8" y="56.6">This Requisition cancels Requisition No. .....‐.....‐... dd. .../.../...</text>
<text x="162.9" y="138.7">Refrence Drawing</text>
<text x="219.1" y="138.9">Rev.</text>
<text x="230" y="138.9">Date</text>
<text x="167.3" y="152.8">Attachment</text>
<text x="219.1" y="153">Rev.</text>
<text x="230" y="153">Date</text>
</g>
<g font-size="3.4">
<text x="76.9" y="37.1">Material Requisition (MR)</text>
<text x="92.7" y="41.3">For</text>
<text x="87.2" y="45.5">Production</text>
</g>
<g font-size="3.3">
<text x="5.8" y="32.5">Order No : 10411</text>
<text x="5.8" y="40.5">Project : مشيراب رذآ</text>
<text x="5.8" y="36.4">Product : AC System(Partial)</text>
<text x="136" y="37.2">MR No :</text>
<text x="151.3" y="37.2">10411</text>
<text x="166.5" y="37.2">3070</text>
<text x="183.4" y="37.2">1</text>
<text x="5.8" y="45.4">Client. : مشيراب رذآ</text>
<text x="137.8" y="42.6">Date:</text>
<text x="149.6" y="42.6">00.08.23</text>
<text x="138.1" y="49.1">Rev.:</text>
<text x="154.6" y="49.1">0</text>
<text x="163.5" y="49.1">Page No :</text>
<text x="180.4" y="49.1">1 of 1</text>
<text x="212.2" y="61.8">رابان ه</text>
<text x="218.2" y="61.8">يرظن</text>
<text x="7.4" y="140.1">Requeirement:</text>
<text x="7.4" y="144.1">*</text>
</g>
<g font-size="3">
<text x="149.9" y="31.7">Order No</text>
<text x="165" y="31.7">Mat. No</text>
<text x="182.6" y="31.7">SN</text>
<text x="4.7" y="64.9">Pos.</text>
<text x="11.4" y="62.9">Station</text>
<text x="26.3" y="64.9">Product</text>
<text x="43.3" y="64.9">Sub.Product</text>
<text x="68.1" y="64.9">Part</text>
<text x="83.3" y="64.9">Description</text>
<text x="102.3" y="64.9">Material</text>
<text x="118.4" y="64.7">Dim./Spec.</text>
<text x="138.8" y="62.9">Qty</text>
<text x="150" y="64.9">G.W.(Kg)</text>
<text x="164.4" y="64.9">N.W.(Kg)</text>
<text x="178.8" y="64.9">Scrap(%)</text>
<text x="194.9" y="64.9">Remark</text>
<text x="12.7" y="66.8">/Item</text>
<text x="138.4" y="66.8">(Pcs)</text>
<text x="27.9" y="73.4">رشاور اي</text>
<text x="46.5" y="73.4">روتانيميال</text>
<text x="66" y="73.4">رخآ هلصاف</text>
<text x="82" y="73.4">هتخاس شيپ هعطق</text>
<text x="102" y="73.7">نرياتسا يلپ</text>
<text x="124.5" y="73.7">-</text>
<text x="138.8" y="73.9">594</text>
<text x="27.9" y="78.6">رشاور اي</text>
<text x="27.9" y="83.6">رشاور اي</text>
<text x="46.5" y="78.6">روتانيميال</text>
<text x="47.7" y="83.6">لف بار اي</text>
<text x="64.8" y="83.6">لف بار اي هكبش</text>
<text x="65.2" y="78.6">يان يم هلصاف</text>
<text x="82" y="78.6">هتخاس شيپ هعطق</text>
<text x="82" y="83.6">هتخاس شيپ هعطق</text>
<text x="102" y="78.9">نرياتسا يلپ</text>
<text x="104.1" y="83.9">A.B.S</text>
<text x="124.5" y="78.9">-</text>
<text x="138" y="79">7590</text>
<text x="138.8" y="83.9">180</text>
<text x="27.9" y="88.5">رشاور اي</text>
<text x="47.7" y="88.5">لف بار اي</text>
<text x="68.2" y="88.5">تفچ</text>
<text x="82" y="88.5">هتخاس شيپ هعطق</text>
<text x="102.1" y="88.7">نيلپورپ يلپ</text>
<text x="124.5" y="84.1">-</text>
<text x="124.5" y="88.7">-</text>
<text x="138.8" y="88.9">200</text>
<text x="27.9" y="93.6">رشاور اي</text>
<text x="47.7" y="93.6">لف بار اي</text>
<text x="68.4" y="93.6">تسب</text>
<text x="82" y="93.6">هتخاس شيپ هعطق</text>
<text x="102.1" y="93.9">نيلپورپ يلپ</text>
<text x="124.5" y="93.9">-</text>
<text x="138.8" y="94.1">200</text>
<text x="27.9" y="98.6">رشاور اي</text>
<text x="46.4" y="98.6">ك بان لز نا</text>
<text x="64.8" y="98.6">رز اير شوپرد</text>
<text x="82" y="98.6">هتخاس شيپ هعطق</text>
<text x="124.5" y="99.1">‐</text>
<text x="27.9" y="103.3">رشاور اي</text>
<text x="27.9" y="108">رشاور اي</text>
<text x="46.4" y="103.3">ك بان لز نا</text>
<text x="46.4" y="108">ك بان لز نا</text>
<text x="66.1" y="108">لز نا يرس</text>
<text x="66.5" y="103.3">لز نا هندب</text>
<text x="82" y="108">هتخاس شيپ هعطق</text>
<text x="82" y="103.3">هتخاس شيپ هعطق</text>
<text x="124.5" y="103.8">‐</text>
<text x="27.9" y="112.7">رشاور اي</text>
<text x="46.4" y="112.7">ك بان لز نا</text>
<text x="66.3" y="112.7">لز نا رشاو</text>
<text x="82" y="112.7">هتخاس شيپ هعطق</text>
<text x="124.5" y="108.5">‐</text>
<text x="124.5" y="113.2">‐</text>
<text x="29" y="117.4">رپمد</text>
<text x="44" y="117.4">كرحم متسيس</text>
<text x="82" y="117.4">هتخاس شيپ هعطق</text>
<text x="124.5" y="117.9">-</text>
<text x="29" y="122.1">رپمد</text>
<text x="44" y="122.1">كرحم متسيس</text>
<text x="82" y="122.1">هتخاس شيپ هعطق</text>
<text x="124.5" y="122.6">-</text>
<text x="29" y="126.8">رپمد</text>
<text x="29" y="131.5">رپمد</text>
<text x="44" y="126.8">كرحم متسيس</text>
<text x="44" y="131.5">كرحم متسيس</text>
<text x="82" y="126.8">هتخاس شيپ هعطق</text>
<text x="82" y="131.5">هتخاس شيپ هعطق</text>
<text x="104.7" y="131.9">ABS</text>
<text x="124.5" y="127.3">-</text>
<text x="124.5" y="132">-</text>
</g>
<g font-size="2.6">
<text x="229.4" y="64.5">تساوخرد</text>
<text x="231.3" y="60.3">هرامش</text>
<text x="209.4" y="68.5">يدوجوم</text>
<text x="218" y="68.5">يتساوخرد</text>
<text x="231.3" y="68.7">ديرخ</text>
<text x="6.5" y="73.7">1</text>
<text x="15.4" y="73.7">‐</text>
<text x="6.5" y="78.9">2</text>
<text x="6.5" y="83.8">3</text>
<text x="15.4" y="78.9">‐</text>
<text x="15.4" y="83.8">‐</text>
<text x="6.5" y="88.8">4</text>
<text x="15.4" y="88.8">‐</text>
<text x="6.5" y="93.9">5</text>
<text x="15.4" y="93.9">‐</text>
<text x="6.5" y="98.8">6</text>
<text x="15.4" y="98.8">‐</text>
<text x="102.7" y="98.5">نليپورپ يلپ</text>
<text x="140" y="98.8">50</text>
<text x="6.5" y="103.5">7</text>
<text x="15.4" y="103.5">‐</text>
<text x="102.9" y="103.2">تانبرك يلپ</text>
<text x="103.8" y="107.9">نلي ات يلپ</text>
<text x="139.3" y="103.5">200</text>
<text x="6.5" y="112.9">9</text>
<text x="6.5" y="108.2">8</text>
<text x="15.4" y="112.9">‐</text>
<text x="15.4" y="108.2">‐</text>
<text x="104.2" y="112.6">كيتسل</text>
<text x="109.4" y="112.6">ا</text>
<text x="139.3" y="108.2">200</text>
<text x="139.3" y="112.9">200</text>
<text x="5.8" y="117.6">10</text>
<text x="15.4" y="117.6">‐</text>
<text x="67.8" y="117.3">كماد با</text>
<text x="104" y="117.3">ديمآ يلپ</text>
<text x="139.1" y="117.6">277</text>
<text x="5.8" y="122.3">11</text>
<text x="15.4" y="122.3">‐</text>
<text x="63.7" y="122">شوگراهچ هطساو</text>
<text x="104" y="122">ديمآ يلپ</text>
<text x="139.1" y="122.3">277</text>
<text x="5.8" y="131.7">13</text>
<text x="5.8" y="127">12</text>
<text x="15.4" y="131.7">‐</text>
<text x="15.4" y="127">‐</text>
<text x="66.5" y="131.4">رپمد شوب</text>
<text x="67.6" y="126.7">يگنشف</text>
<text x="102.6" y="126.7">نرياتسا يلپ</text>
<text x="139.1" y="127">277</text>
<text x="139.1" y="131.7">554</text>
<text x="7.5" y="152.9">Prepared By :</text>
<text x="39.3" y="152.9">Checked By :</text>
<text x="71.5" y="152.9">Approved By :</text>
<text x="106.7" y="153">Management :</text>
<text x="9.2" y="156.1">A.Jokar</text>
<text x="39.9" y="156.1">A.Jokar</text>
<text x="13.1" y="164.5">Procurement</text>
<text x="52.3" y="164.5">Q.C.</text>
<text x="80.6" y="164.5">Warehouse</text>
<text x="116.9" y="164.5">Engineering</text>
<text x="153.5" y="164.5">Production</text>
<text x="191.1" y="164.5">Financial Dep't</text>
<text x="231.6" y="164.5">Planning Dep't</text>
</g>
</svg>
